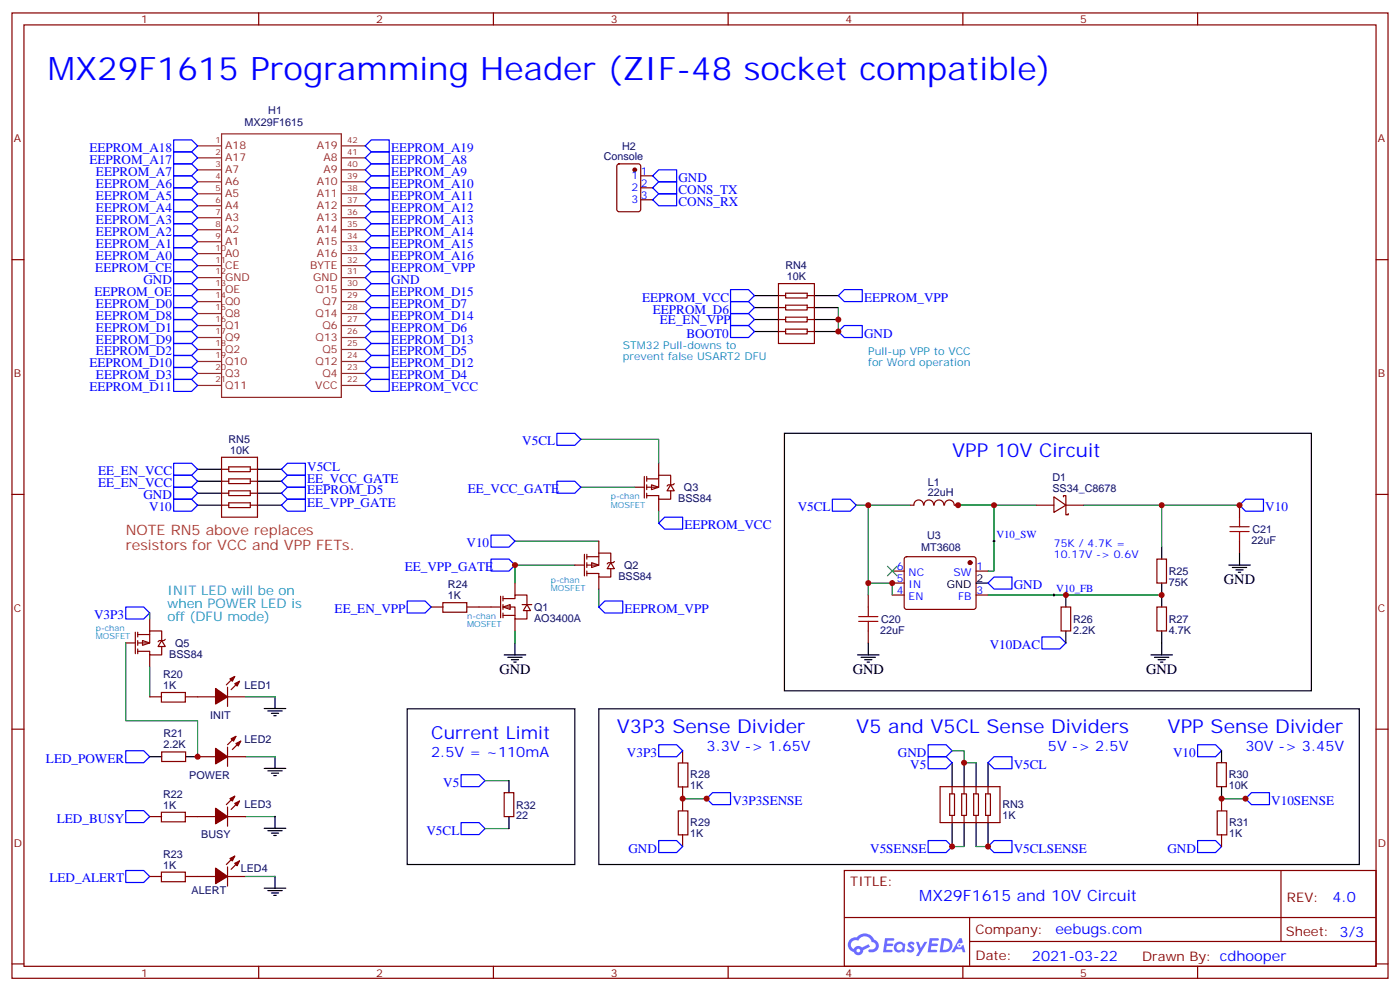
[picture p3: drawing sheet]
<svg xmlns="http://www.w3.org/2000/svg" width="412mm" height="292mm" viewBox="0 0 412 292" stroke-linecap="round" stroke-linejoin="round" font-family="sans-serif">
<g fill="none" stroke="#870000" stroke-width=".35">
<path d="M3.5 3.8h405.4v284.3h-405.4zM7.1 7.3h398.2v277.3h-398.2zM76.2 3.8v3.5M145.3 3.8v3.5M214.5 3.8v3.5M283.6 3.8v3.5M352.8 3.8v3.5M3.5 76.5h3.6M405.3 76.5h3.6M3.5 145.6h3.6M405.3 145.6h3.6M3.5 214.8h3.6"/>
<path d="M405.3 214.8h3.6M248.7 256.4h156.6v28.2h-156.6zM377.3 256.4v20.9M248.7 270.2h156.5M285.6 277.3h119.6M285.6 270.2v14.2M3.5 283.9h3.6M76.2 284.6v3.5M145.3 284.6v3.5M214.5 284.6v3.5M283.6 284.6v3.5M352.8 284.6v3.5"/>
<path d="M405.3 283.9h3.6"/>
</g>
<g fill="#5487ff">
<path d="M267.7 277.6a1.22 1.22 0 0 1 1.7 .2l-.4 .6a.47 .47 0 0 0-.3-.4 .47 .47 0 0 0-.5 .2l.1 .2a1.14 1.14 0 0 1 .8 1.8 1.14 1.14 0 0 1-1.9 0l-.2-.2 .5-.6 .7 .5a.29 .29 0 0 0 .3-.3 .29 .29 0 0 0-.2-.3 1.04 1.04 0 0 1-.6-1.7z"/>
<path d="M260.7 276.3h2.4l.3 .2-.2 .5-1.8 .1-.1 .8h1.5l.3 .4-.3 .4h-1.6l-.2 1.1h1.7l.2 .3-.2 .3-2.6 .1z"/>
<path d="M273.8 276.3h2.4l.3 .2-.1 .5-1.8 .1-.2 .8h1.6l.3 .4-.4 .4h-1.6l-.1 1.1h1.7l.2 .3-.2 .3-2.6 .1z"/>
<path d="M282.6 276.3h.7l.3 1.3-.6 .3a.69 .69 0 0 0-1 .3 .69 .69 0 0 0 .4 .9 .69 .69 0 0 0 .9-.6l.5-.2 .6 2.2h-.8l-.2-.9h-1.8l-.5 .9h-.8z"/>
<path d="M269.8 277.4h.8l.6 1.8 1.1-1.8h.9l-2.6 4.2h-.8l.9-1.5z"/>
<path d="M277.4 276.3l-.6 4.2h1.3a2.11 2.11 0 0 0 2.5-2.1 2.11 2.11 0 0 0-2.5-2.1zM278.1 277.1a1.39 1.39 0 0 1 1.7 1.4 1.39 1.39 0 0 1-1.8 1.3h-.3z"/>
<path d="M263.7 277.9a1.54 1.54 0 0 0-.1 2.2 1.54 1.54 0 0 0 2.2 .1l.6 .3 .3-2.3-.2-.3h-.4a1.49 1.49 0 0 0-2.4 0zM264 278.9a.94 .94 0 0 1 1.8 0 .94 .94 0 0 1-1.8 0z"/>
<path d="M250.4 276.7a2.18 2.18 0 0 0 1.1 3.7 1.44 1.44 0 0 0 1.6 .9 1.44 1.44 0 0 0 1.2-1.4l2-1.1-.5-.7-1.9 1a1.47 1.47 0 0 0-2.4 .4 1.39 1.39 0 0 1-.7-1.9 1.39 1.39 0 0 1 2-.5 2.12 2.12 0 0 1 2.2-1.3 2.12 2.12 0 0 1 1.9 1.7 1.14 1.14 0 0 1 1.1 1.4 1.14 1.14 0 0 1-1.7 .7 .43 .43 0 0 0-.5 .4 .43 .43 0 0 0 .4 .5 1.98 1.98 0 0 0 2.5-1.2 1.98 1.98 0 0 0-1.2-2.6 3.1 3.1 0 0 0-5.3-.6l-.9 .1zM252.3 280a.55 .55 0 0 1 1.1 0 .55 .55 0 0 1-1.1 0z"/>
<circle cx="282.6" cy="278.4" r=".26"/>
</g>
<g fill="none" stroke="#8c2424" stroke-width=".35">
<path d="M65.3 39.4h35.2v77.7h-35.2zM58.2 43h7.1M58.2 46.5h7.1M58.2 50h7.1M58.2 53.6h7.1M58.2 57.1h7.1M100.5 43h7.1M100.5 46.5h7.1M100.5 50h7.1M100.5 53.6h7.1M100.5 57.1h7.1M58.2 60.6h7.1"/>
<path d="M58.2 64.1h7.1M58.2 67.7h7.1M58.2 71.2h7.1M58.2 74.7h7.1M58.2 78.2h7.1M100.5 60.6h7.1M100.5 64.1h7.1M100.5 67.7h7.1M100.5 71.2h7.1M100.5 74.7h7.1M100.5 78.2h7.1M58.2 81.8h7.1"/>
<path d="M58.2 85.3h7.1M58.2 88.8h7.1M58.2 92.4h7.1M58.2 95.9h7.1M58.2 99.4h7.1M100.5 81.8h7.1M100.5 85.3h7.1M100.5 88.8h7.1M100.5 92.4h7.1M100.5 95.9h7.1M100.5 99.4h7.1M58.2 102.9h7.1"/>
<path d="M58.2 106.5h7.1M58.2 110h7.1M58.2 113.5h7.1M100.5 102.9h7.1M100.5 106.5h7.1M100.5 110h7.1M100.5 113.5h7.1"/>
</g>
<g fill="none" stroke="#00f" stroke-width=".35">
<path d="M51.2 41.2h5.2l1.8 1.8-1.8 1.7h-5.2zM51.2 44.7h5.2l1.8 1.8-1.8 1.8h-5.2zM51.2 48.3h5.2l1.8 1.7-1.8 1.8h-5.2zM51.2 51.8h5.2l1.8 1.8-1.8 1.7h-5.2zM51.2 55.3h5.2l1.8 1.8-1.8 1.7h-5.2zM51.2 58.8h5.2l1.8 1.8-1.8 1.8h-5.2zM109.4 41.2h5.3v3.5h-5.3l-1.8-1.7zM109.4 44.7h5.3v3.6h-5.3l-1.8-1.8zM109.4 48.3h5.3v3.5h-5.3l-1.8-1.8zM109.4 51.8h5.3v3.5h-5.3l-1.8-1.7zM109.4 55.3h5.3v3.5h-5.3l-1.8-1.7zM109.4 58.8h5.3v3.6h-5.3l-1.8-1.8z"/>
<path d="M51.2 62.4h5.2l1.8 1.7-1.8 1.8h-5.2zM51.2 65.9h5.2l1.8 1.8-1.8 1.7h-5.2zM51.2 69.4h5.2l1.8 1.8-1.8 1.8h-5.2zM51.2 73h5.2l1.8 1.7-1.8 1.8h-5.2zM51.2 76.5h5.2l1.8 1.7-1.8 1.8h-5.2zM109.4 62.4h5.3v3.5h-5.3l-1.8-1.8zM109.4 65.9h5.3v3.5h-5.3l-1.8-1.7zM109.4 69.4h5.3v3.6h-5.3l-1.8-1.8zM109.4 73h5.3v3.5h-5.3l-1.8-1.8zM109.4 76.5h5.3v3.5h-5.3l-1.8-1.8zM51.2 87.1h5.2l1.8 1.7-1.8 1.8h-5.2zM51.2 90.6h5.2l1.8 1.8-1.8 1.7h-5.2z"/>
<path d="M51.2 94.1h5.2l1.8 1.8-1.8 1.7h-5.2zM51.2 97.6h5.2l1.8 1.8-1.8 1.8h-5.2zM51.2 83.5h5.2l1.8 1.8-1.8 1.8h-5.2zM51.2 80h5.2l1.8 1.8-1.8 1.7h-5.2zM109.4 90.6h5.3v3.5h-5.3l-1.8-1.7zM109.4 87.1h5.3v3.5h-5.3l-1.8-1.8zM109.4 94.1h5.3v3.5h-5.3l-1.8-1.7zM109.4 97.6h5.3v3.6h-5.3l-1.8-1.8zM109.4 83.5h5.3v3.6h-5.3l-1.8-1.8zM109.4 80h5.3v3.5h-5.3l-1.8-1.7zM51.2 101.2h5.2l1.8 1.7-1.8 1.8h-5.2zM51.2 104.7h5.2l1.8 1.8-1.8 1.7h-5.2z"/>
<path d="M51.2 108.2h5.2l1.8 1.8-1.8 1.8h-5.2zM51.2 111.8h5.2l1.8 1.7-1.8 1.8h-5.2zM109.4 101.2h5.3v3.5h-5.3l-1.8-1.8zM109.4 104.7h5.3v3.5h-5.3l-1.8-1.7zM109.4 108.2h5.3v3.6h-5.3l-1.8-1.8zM109.4 111.8h5.3v3.5h-5.3l-1.8-1.8z"/>
</g>
<path d="M191.9 142.8l2.1 .7-2.1 .7z" fill="#fff" stroke="#870000" stroke-width=".35"/>
<g fill="none" stroke="#870000" stroke-width=".35">
<path d="M194 140h3.6v2.8M194 140v3.5h-3.5M194 136.5v3.5M187 143.5h2.8M189.8 140.3v6.4M190.5 141h3.5M190.5 140.3v1.4M190.5 142.8v1.4M190.5 145.3v1.4M194 147v3.6M197.6 142.8l1 1.8h-2.1zM197.6 144.6v2.4h-3.6v-1h-3.5"/>
<path d="M198.6 142.5l-.3 .3h-1.5l-.3 .4"/>
</g>
<path d="M77.8 226.3h6.4M78.9 227h4.2M80 227.7h2.1M80.7 228.4h.7M81 222.8v3.5M77.8 244h6.4M78.9 244.7h4.2M80 245.4h2.1M80.7 246.1h.7M81 240.4v3.6" fill="none" stroke="#000" stroke-width=".35"/>
<path d="M151.7 159.4h24.7M194 150.6v3.5M169.3 166.4h-17.6v5.3M176.4 173.5v5.3M72.3 222.9h8.8M72.3 240.5h8.8" fill="none" stroke="#008700" stroke-width=".35"/>
<path d="M174.3 165.7l2.1 .7-2.1 .7z" fill="#fff" stroke="#870000" stroke-width=".35"/>
<g fill="none" stroke="#870000" stroke-width=".35">
<path d="M181.9 48.5l.5-.2h5.6l.7 .4v13l-.4 .6-5.9 .1-.7-.5v-12.9zM188.7 51.8h3.6M188.7 55.3h3.6M188.7 58.8h3.6M176.4 159.4v3.5M169.3 166.4h2.9M172.2 163.3v6.3M172.9 164h3.5M172.9 163.3v1.4M172.9 165.7v1.4M172.9 168.2v1.4M176.4 162.9h3.5v2.8"/>
<path d="M176.4 162.9v3.5h-3.5M176.4 170v3.5M179.9 165.7l1.1 1.8h-2.1zM179.9 167.5v2.5h-3.5v-1.1h-3.5M181 165.4l-.4 .3h-1.4l-.3 .4M58.2 258.2h5.3M67 258.2h5.3M67 255.3v5.7M69.1 252.2l-2.4 2.4M70.6 253.6l-2.5 2.4"/>
</g>
<path d="M192.3 55.3l1.7-1.7h5.3v3.5h-5.3zM192.3 58.8l1.7-1.7h5.3v3.5h-5.3zM194 50h5.3v3.6h-5.3l-1.7-1.8zM144.6 157.6h5.3l1.8 1.8-1.8 1.7h-5.3zM352.8 219.4h5.3l1.7 1.7-1.7 1.8h-5.3zM37 238.8h5.3l1.8 1.7-1.8 1.8h-5.3zM37 221.1h5.3l1.8 1.8-1.8 1.7h-5.3zM135.8 228.2h5.3l1.8 1.7-1.8 1.8h-5.3zM368.7 233.5h5.2v3.5h-5.2l-1.8-1.8zM37 256.4h5.3l1.8 1.8-1.8 1.7h-5.3zM135.8 242.3h5.3l1.8 1.8-1.8 1.7h-5.3zM352.8 247.6h5.3l1.7 1.7-1.7 1.8h-5.3z" fill="none" stroke="#00f" stroke-width=".35"/>
<path d="M119.9 208.8h49.4v45.8h-49.4zM176.4 208.8h224v45.8h-224zM81 258.1v3.5M77.8 261.6h6.4M78.9 262.3h4.2M80 263h2.1M80.7 263.7h.7" fill="none" stroke="#000" stroke-width=".35"/>
<path d="M142.9 229.9h7M359.8 235.2h7.1M72.3 258.2h8.8M142.9 244.1h7" fill="none" stroke="#008700" stroke-width=".35"/>
<g fill="#870000" stroke="#870000" stroke-width=".35">
<path d="M69.1 254.3l1.5-.7-.8 1.4z"/>
<path d="M67.7 252.9l1.4-.7-.7 1.4z"/>
<path d="M63.5 255.7l3.5 2.5-3.5 2.1z"/>
<circle cx="187" cy="50" r=".53"/>
</g>
<g fill="#fff" stroke="#870000" stroke-width=".35">
<path d="M148.2 178.8l2.1-.7v1.4z"/>
<path d="M155.2 178.1l1.1 1.7h-2.1z"/>
</g>
<g fill="none" stroke="#870000" stroke-width=".35">
<path d="M268.1 148.8h1.1M269.2 148.8a1.41 1.41 0 0 1 1.4-1.5 1.41 1.41 0 0 1 1.4 1.5M272.2 148.8a1.41 1.41 0 0 1 1.4-1.5 1.41 1.41 0 0 1 1.4 1.5M275.2 148.8a1.41 1.41 0 0 1 1.4-1.5 1.41 1.41 0 0 1 1.4 1.5M278.2 148.8a1.41 1.41 0 0 1 1.4-1.5 1.41 1.41 0 0 1 1.4 1.5M281.2 148.8h1M305.2 148.8h5.2M310.4 146.3l3.6 2.5-3.6 2.1zM313.3 146.3v-.3h.7v2.8M314 148.8v2.8h.7v-.3M314 148.8h5.3M365.1 148.8v3.5"/>
<path d="M365.1 159.4v3.5M127 178.8h3.5M130.4 177.5h7.1v2.8h-7.1zM137.6 178.8h9.9M147.5 175.6v6.4M148.2 176.3h3.5v-1h3.5v2.8M148.2 178.8h3.5v3.5h3.5v-2.5M148.2 175.6v1.4M148.2 178.1v1.4M151.7 171.7v3.6M153.8 178.1h2.8M255.8 175.3v3.5"/>
<path d="M262.8 168.2h3.5M262.8 175.3h3.5M262.8 171.7h3.5M266.6 164.2l.5-.2h19.7l.5 .2 .2 .5-.1 14.4-.6 .4-20-.1-.5-.6v-14.1zM287.5 168.2h3.5M287.5 175.3h3.5M312.6 178.8h2.8v7h-2.8zM340.8 164.7h2.8v7h-2.8zM340.8 178.8h2.8v7h-2.8zM69.1 199.2l-2.4 2.5M148.2 181.3h3.5M148.2 180.6v1.4"/>
<path d="M151.7 182.3v3.5M255.8 185.8v3.6M58.2 205.2h5.3M67 202.4v5.7M67 205.2h5.3M69.5 216.9l-2.5 2.5M70.6 200.7l-2.5 2.4M70.9 218.3l-2.5 2.5M58.2 222.9h5.3M67 222.9h5.3M67 220.1v5.6M67 237.7v5.6"/>
<path d="M69.1 234.5l-2.4 2.5M70.6 235.9l-2.5 2.5M148.5 233.5h2.8v7h-2.8zM199.8 238.8h2.8v7.1h-2.8zM199.8 224.7h2.8v7.1h-2.8zM201.1 221.1v3.5M201.1 231.7v7.1M276.9 231.7h17.7v10.6h-17.7zM279.8 233.8h1.4v6.4h-1.4zM280.5 231.7v2.1M283.3 233.8h1.4v6.4h-1.4zM284 231.7v2.1"/>
<path d="M286.8 233.8h1.4v6.4h-1.4zM287.5 231.7v2.1M290.3 233.8h1.4v6.4h-1.4zM291 231.7v2.1M358.6 238.8h2.8v7.1h-2.8zM359.8 235.2v3.6M58.2 240.5h5.3M67 240.5h5.3M201.1 245.8v3.5M280.5 240.2v2.1M284 240.2v2.1M287.5 240.2v2.1"/>
<path d="M291 240.2v2.1M359.8 245.8v3.5"/>
</g>
<g fill="none" stroke="#008700" stroke-width=".35">
<path d="M171.1 129.4h22.9v7.1M171.1 143.5h15.9M252.2 148.8h15.9M255.8 148.8v26.5M282.2 148.8h23M292.8 148.8v19.4h-1.8M319.3 148.8h45.8M342.2 148.8v12.3M255.8 171.7h7v3.6M291 175.3h51.2M201.1 235.2h7M280.5 221.1h3.5v3.5h3.5"/>
<path d="M280.5 249.3h3.5M287.5 249.3h3.5"/>
</g>
<g fill="none" stroke="#00f" stroke-width=".35">
<path d="M164 127.6h5.3l1.8 1.8-1.8 1.8h-5.3zM195.8 152.3h5.3v3.6h-5.3l-1.8-1.8zM245.2 147h5.3l1.7 1.8-1.7 1.8h-5.3zM365.1 148.8l1.8-1.8h5.3v3.6h-5.3zM119.9 177h5.3l1.8 1.8-1.8 1.8h-5.3zM178.2 177h5.2v3.6h-5.2l-1.8-1.8zM292.8 170h5.3v3.5h-5.3l-1.8-1.8zM306.9 187.6h5.3l1.8 1.8-1.8 1.7h-5.3zM194 219.4h5.3l1.8 1.7-1.8 1.8h-5.3zM273.4 219.4h5.3l1.8 1.7-1.8 1.8h-5.3zM208.1 235.2l1.8-1.7h5.3v3.5h-5.3zM273.4 222.9h5.3l1.8 1.7-1.8 1.8h-5.3z"/>
<path d="M292.8 222.9h5.3v3.5h-5.3l-1.8-1.8zM194 247.6h5.3l1.8 1.7-1.8 1.8h-5.3zM273.4 247.6h5.3l1.8 1.7-1.8 1.8h-5.3zM292.8 247.6h5.3v3.5h-5.3l-1.8-1.8z"/>
</g>
<g fill="none" stroke="#000" stroke-width=".35">
<path d="M231.1 127.6h155.2v75.9h-155.2zM287.5 171.7h3.5M314 175.3v3.5M342.2 161.1v3.6M342.2 171.7v7.1M361.9 166.4h6.4M363 167.1h4.2M364.1 167.9h2.1M364.8 168.6h.7M365.1 162.9v3.5M148.5 192.9h6.4M149.6 193.6h4.2"/>
<path d="M150.6 194.3h2.2M151.3 195h.7M151.7 189.4v3.5M252.6 192.9h6.3M253.6 193.6h4.3M254.7 194.3h2.1M255.4 195h.7M255.8 189.4v3.5M314 185.8v3.6M339 192.9h6.4M340.1 193.6h4.2M341.1 194.3h2.2"/>
<path d="M341.8 195h.7M342.2 185.8v7.1M149.9 229.9v3.6M280.5 224.6v7.1M284 224.6v7.1M287.5 224.6v7.1M291 224.6v7.1M149.9 240.5v3.6M280.5 242.3v7M284 242.3v7M287.5 242.3v7M291 242.3v7"/>
</g>
<g fill="#870000" stroke="#870000" stroke-width=".35">
<path d="M69.5 219l1.4-.7-.7 1.4z"/>
<path d="M68.1 217.6l1.4-.7-.7 1.4z"/>
<path d="M63.5 220.4l3.5 2.5-3.5 2.1z"/>
<path d="M69.1 236.6l1.5-.7-.8 1.4z"/>
<path d="M67.7 235.2l1.4-.7-.7 1.4z"/>
<path d="M63.5 238.1l3.5 2.4-3.5 2.1z"/>
<path d="M69.1 201.4l1.5-.7-.8 1.4z"/>
<path d="M67.7 200l1.4-.8-.7 1.5z"/>
<path d="M63.5 202.8l3.5 2.4-3.5 2.2z"/>
<circle cx="285.7" cy="165.7" r=".53"/>
</g>
<path d="M261.4 166.8l2.8 2.8M264.2 166.8l-2.8 2.8" fill="none" stroke="#3c3" stroke-width=".35"/>
<path d="M362.3 156.6h5.6M362.3 155.2h5.6M365.1 152.3v2.9M365.1 156.6v2.8M255.8 178.8v2.8M252.9 183h5.7M252.9 181.6h5.7M255.8 183v2.8" fill="none" stroke="#a10000" stroke-width=".35"/>
<path d="M292.5 159.4h.7M292.8 159v.7M310.1 175.3h.7M310.4 174.9v.7" fill="none" stroke="#000" stroke-width=".29"/>
<path d="M42 188.7l2.1 .7-2.1 .7z" fill="#fff" stroke="#870000" stroke-width=".35"/>
<g fill="none" stroke="#870000" stroke-width=".35">
<path d="M229.3 97.6h2.1M229.3 83.5h10.6v17.7h-10.6zM229.3 87.1h2.1M229.3 94.1h2.1M229.3 90.6h2.1M231.4 86.4h6.4v1.4h-6.4zM231.4 89.9h6.4v1.4h-6.4zM231.4 93.4h6.4v1.4h-6.4zM231.4 96.9h6.4v1.5h-6.4zM237.8 97.6h2.1M237.8 87.1h2.1M237.8 94.1h2.1"/>
<path d="M237.8 90.6h2.1M65.3 134.7h10.5v17.6h-10.5zM65.3 138.2h2.1M67.4 137.5h6.3v1.4h-6.3zM73.7 138.2h2.1M65.3 148.8h2.1M65.3 145.3h2.1M65.3 141.7h2.1M67.4 141h6.3v1.5h-6.3zM67.4 144.6h6.3v1.4h-6.3zM67.4 148.1h6.3v1.4h-6.3zM73.7 148.8h2.1"/>
<path d="M73.7 145.3h2.1M73.7 141.7h2.1M37 189.4h2.9M39.9 186.2v6.3M40.6 186.9h3.5M40.6 186.2v1.4M40.6 188.7v1.4M40.6 191.1v1.4M44.1 185.8h3.5v2.9M44.1 185.8v3.6h-3.5M44.1 182.3v3.5M44.1 192.9v3.5"/>
<path d="M47.6 188.7l1.1 1.7h-2.1zM47.6 190.4v2.5h-3.5v-1.1h-3.5M48.7 188.3l-.4 .4h-1.4l-.3 .3M44.1 205.2h3.5M47.5 204h7.1v2.8h-7.1zM54.7 205.2h3.5M47.5 239.2h7.1v2.9h-7.1zM47.6 221.5h7.1v2.8h-7.1zM358.4 224.6h2.8v7.1h-2.8zM44.1 240.5h3.5M44.1 258.2h3.5M47.5 256.9h7.1v2.8h-7.1z"/>
<path d="M54.7 240.5h3.5M54.7 258.2h3.5"/>
</g>
<g fill="none" stroke="#00f" stroke-width=".35">
<path d="M215.2 85.3h5.3l1.7 1.8-1.7 1.7h-5.3zM215.2 95.9h5.3l1.7 1.7-1.7 1.8h-5.3zM215.2 88.8h5.3l1.7 1.8-1.7 1.8h-5.3zM215.2 92.4h5.3l1.7 1.7-1.7 1.8h-5.3zM248.7 95.9h5.3v3.5h-5.3l-1.8-1.8zM248.7 85.3h5.3v3.5h-5.3l-1.8-1.7zM51.2 140h5.2l1.8 1.7-1.8 1.8h-5.2zM51.2 136.5h5.2l1.8 1.7-1.8 1.8h-5.2zM82.9 138.2l1.8-1.7h5.3v3.5h-5.3zM51.2 147h5.2l1.8 1.8-1.8 1.8h-5.2zM51.2 143.5h5.2l1.8 1.8-1.8 1.7h-5.2zM82.9 141.7l1.8-1.7h5.3v3.5h-5.3z"/>
<path d="M82.9 148.8l1.8-1.8h5.3v3.6h-5.3zM84.7 143.5h5.3v3.5h-5.3l-1.8-1.7zM164 141.7h5.3l1.8 1.8-1.8 1.8h-5.3zM37 178.8h5.3l1.8 1.8-1.8 1.7h-5.3zM144.6 164.7h5.3l1.8 1.7-1.8 1.8h-5.3z"/>
</g>
<path d="M246.9 90.6v7M37 189.4v22.9h21.2v10.6M44.1 180.6v1.7M44.1 196.4v8.8M151.7 185.8v3.6M72.3 205.2h8.8" fill="none" stroke="#008700" stroke-width=".35"/>
<g fill="none" stroke="#000" stroke-width=".35">
<path d="M222.2 87.1h7.1M222.2 90.6h7.1M222.2 94.1h7.1M222.2 97.6h7.1M239.9 87.1h7M239.9 90.6h7M239.9 94.1h7M239.9 97.6h7M58.2 138.2h7.1M75.8 138.2h7.1M58.2 141.7h7.1M58.2 145.3h7.1"/>
<path d="M58.2 148.8h7.1M75.8 141.7h7.1M75.8 145.3h7.1M75.8 148.8h7.1M77.8 208.7h6.4M78.9 209.4h4.2M80 210.1h2.1M80.7 210.8h.7M81 205.2v3.5M44.1 222.9h3.5M54.7 222.9h3.5M359.8 221.1v3.5"/>
<path d="M359.8 231.7v3.5"/>
</g>
<g fill="#c00">
<circle cx="366.9" cy="235.2" r=".88"/>
<circle cx="255.8" cy="171.7" r=".88"/>
<circle cx="262.8" cy="171.7" r=".88"/>
<circle cx="365.1" cy="148.8" r=".88"/>
<circle cx="255.8" cy="148.8" r=".88"/>
<circle cx="292.8" cy="148.8" r=".88"/>
<circle cx="359.8" cy="235.2" r=".88"/>
<circle cx="201.1" cy="235.2" r=".88"/>
<circle cx="208.1" cy="235.2" r=".88"/>
<circle cx="280.5" cy="249.3" r=".88"/>
<circle cx="284" cy="224.6" r=".88"/>
<circle cx="291" cy="249.3" r=".88"/>
<circle cx="282.2" cy="148.8" r=".88"/>
<circle cx="314" cy="175.3" r=".88"/>
<circle cx="342.2" cy="148.8" r=".88"/>
<circle cx="342.2" cy="175.3" r=".88"/>
<circle cx="58.2" cy="222.9" r=".88"/>
<circle cx="151.7" cy="166.4" r=".88"/>
<circle cx="246.9" cy="94.1" r=".88"/>
<circle cx="246.9" cy="97.6" r=".88"/>
</g>
<text font-size="9.5" fill="#00f" x="14.1" y="23.6">MX29F1615 Programming Header (ZIF-48 socket compatible)</text>
<g font-size="5.6" fill="#00f">
<text x="280.5" y="134.7">VPP 10V Circuit</text>
<text x="181.7" y="215.8">V3P3 Sense Divider</text>
<text x="252.2" y="215.8">V5 and V5CL Sense Dividers</text>
<text x="344" y="215.8">VPP Sense Divider</text>
</g>
<text font-size="5.3" fill="#00f" x="127" y="217.6">Current Limit</text>
<text font-size="4.6" fill="#00f" x="270.8" y="265.4">MX29F1615 and 10V Circuit</text>
<g font-size="4.2" fill="#dd4000">
<text x="37" y="157.6">NOTE RN5 above replaces</text>
<text x="37" y="161.9">resistors for VCC and VPP FETs.</text>
</g>
<g font-size="4.2">
<text x="360.5" y="172.1">GND</text>
<text x="147.1" y="198.5">GND</text>
<text x="251.2" y="198.5">GND</text>
<text x="337.6" y="198.5">GND</text>
</g>
<g font-size="4.2" fill="#00f">
<text x="208.1" y="221.1">3.3V -&gt; 1.65V</text>
<text x="308.7" y="221.1">5V -&gt; 2.5V</text>
<text x="366.9" y="221.1">30V -&gt; 3.45V</text>
<text x="127" y="222.9">2.5V = ~110mA</text>
<text x="392.5" y="265.7">4.0</text>
<text x="310.9" y="275.2">eebugs.com</text>
<text x="304" y="283">2021-03-22</text>
</g>
<g font-size="3.9" fill="#00f">
<text x="26.3" y="44.7">EEPROM_A18</text>
<text x="115.2" y="44.7">EEPROM_A19</text>
<text x="26.3" y="48.3">EEPROM_A17</text>
<text x="28.3" y="51.8">EEPROM_A7</text>
<text x="115.2" y="48.3">EEPROM_A8</text>
<text x="115.2" y="51.8">EEPROM_A9</text>
<text x="199.8" y="53.6">GND</text>
<text x="28.3" y="55.3">EEPROM_A6</text>
<text x="28.3" y="58.8">EEPROM_A5</text>
<text x="115.2" y="55.3">EEPROM_A10</text>
<text x="115.2" y="58.8">EEPROM_A11</text>
<text x="199.8" y="57.1">CONS_TX</text>
<text x="28.3" y="62.4">EEPROM_A4</text>
<text x="28.3" y="65.9">EEPROM_A3</text>
<text x="115.2" y="62.4">EEPROM_A12</text>
<text x="115.2" y="65.9">EEPROM_A13</text>
<text x="199.8" y="60.6">CONS_RX</text>
<text x="28.3" y="69.4">EEPROM_A2</text>
<text x="115.2" y="69.4">EEPROM_A14</text>
<text x="28.3" y="73">EEPROM_A1</text>
<text x="28.3" y="76.5">EEPROM_A0</text>
<text x="115.2" y="73">EEPROM_A15</text>
<text x="115.2" y="76.5">EEPROM_A16</text>
<text x="28.1" y="80">EEPROM_CE</text>
<text x="42.2" y="83.5">GND</text>
<text x="115.2" y="80">EEPROM_VPP</text>
<text x="115.2" y="83.5">GND</text>
<text x="27.8" y="87.1">EEPROM_OE</text>
<text x="115.2" y="87.1">EEPROM_D15</text>
<text x="189.1" y="88.8">EEPROM_VCC</text>
<text x="254.5" y="88.8">EEPROM_VPP</text>
<text x="28.3" y="90.6">EEPROM_D0</text>
<text x="28.3" y="94.1">EEPROM_D8</text>
<text x="115.2" y="94.1">EEPROM_D14</text>
<text x="115.2" y="90.6">EEPROM_D7</text>
<text x="192.3" y="92.4">EEPROM_D6</text>
<text x="194.4" y="95.5">EE_EN_VPP</text>
<text x="28.3" y="97.6">EEPROM_D1</text>
<text x="28.3" y="101.2">EEPROM_D9</text>
<text x="115.2" y="97.6">EEPROM_D6</text>
<text x="115.2" y="101.2">EEPROM_D13</text>
<text x="202.2" y="99.4">BOOT0</text>
<text x="254.5" y="99.4">GND</text>
<text x="28.3" y="104.7">EEPROM_D2</text>
<text x="115.2" y="104.7">EEPROM_D5</text>
<text x="26.3" y="108.2">EEPROM_D10</text>
<text x="28.3" y="111.8">EEPROM_D3</text>
<text x="115.2" y="108.2">EEPROM_D12</text>
<text x="115.2" y="111.8">EEPROM_D4</text>
<text x="26.3" y="115.3">EEPROM_D11</text>
<text x="115.2" y="115.3">EEPROM_VCC</text>
<text x="153.8" y="131.2">V5CL</text>
<text x="28.9" y="143.5">EE_EN_VCC</text>
<text x="28.9" y="140">EE_EN_VCC</text>
<text x="90.5" y="138.8">V5CL</text>
<text x="90.5" y="142.3">EE_VCC_GATE</text>
<text x="42.2" y="147">GND</text>
<text x="90.5" y="149.4">EE_VPP_GATE</text>
<text x="90.5" y="145.5">EEPROM_D5</text>
<text x="137.8" y="145.3">EE_VCC_GATE</text>
<text x="43.9" y="150.6">V10</text>
<text x="201.6" y="155.9">EEPROM_VCC</text>
<text x="235" y="150.6">V5CL</text>
<text x="372.7" y="150.6">V10</text>
<text x="137.4" y="161.1">V10</text>
<text x="119.2" y="168.2">EE_VPP_GATE</text>
<text x="298.6" y="173.5">GND</text>
<text x="27.7" y="182.3">V3P3</text>
<text x="98.6" y="180.6">EE_EN_VPP</text>
<text x="184" y="180.6">EEPROM_VPP</text>
<text x="291.6" y="191.1">V10DAC</text>
<text x="13.5" y="224.6">LED_POWER</text>
<text x="184.7" y="222.9">V3P3</text>
<text x="264.5" y="222.9">GND</text>
<text x="268.1" y="226.4">V5</text>
<text x="298.6" y="226.4">V5CL</text>
<text x="345.6" y="222.9">V10</text>
<text x="130.6" y="231.7">V5</text>
<text x="215.7" y="237">V3P3SENSE</text>
<text x="374.5" y="237">V10SENSE</text>
<text x="16.8" y="242.3">LED_BUSY</text>
<text x="125.6" y="245.8">V5CL</text>
<text x="185.1" y="251.1">GND</text>
<text x="256.3" y="251.1">V5SENSE</text>
<text x="298.6" y="251.1">V5CLSENSE</text>
<text x="343.9" y="251.1">GND</text>
<text x="14.6" y="259.9">LED_ALERT</text>
</g>
<g font-size="3.9" fill="#09f">
<text x="49.4" y="175.3">INIT LED w</text>
<text x="49.4" y="179.1">w</text>
<text x="52.6" y="179.1">hen POWER LED is</text>
<text x="71.4" y="175.3">ill be on</text>
<text x="49.4" y="183">off (DFU mode)</text>
</g>
<g font-size="3.9" fill="#800">
<text x="250.5" y="261">TITLE:</text>
<text x="379.1" y="265.7">REV:</text>
<text x="287.4" y="275.2">Company:</text>
<text x="378.7" y="275.8">Sheet: 3/3</text>
<text x="287.4" y="282.9">Date:</text>
<text x="336.4" y="282.9">Draw</text>
<text x="346.6" y="282.9">n By: cdhooper</text>
</g>
<g font-size="3.2" fill="#800">
<text x="41.6" y="6.8">1</text>
<text x="110.8" y="6.8">2</text>
<text x="179.9" y="6.8">3</text>
<text x="249.1" y="6.8">4</text>
<text x="318.2" y="6.8">5</text>
<text x="4.1" y="41.9">A</text>
<text x="405.9" y="41.9">A</text>
<text x="4.1" y="111.1">B</text>
<text x="405.9" y="111.1">B</text>
<text x="4.1" y="180.2">C</text>
<text x="405.9" y="180.2">C</text>
<text x="4.1" y="249.3">D</text>
<text x="405.9" y="249.3">D</text>
<text x="41.6" y="287.6">1</text>
<text x="110.8" y="287.6">2</text>
<text x="179.9" y="287.6">3</text>
<text x="249.1" y="287.6">4</text>
<text x="318.2" y="287.6">5</text>
</g>
<g font-size="3.2" fill="#000080">
<text x="79" y="33.5">H1</text>
<text x="72" y="37.1">MX29F1615</text>
<text x="177.8" y="47">Console</text>
<text x="183.2" y="44.1">H2</text>
<text x="231.4" y="79.3">RN4</text>
<text x="231.8" y="82.5">10K</text>
<text x="67.3" y="130.5">RN5</text>
<text x="67.8" y="133.6">10K</text>
<text x="273.3" y="143">L1</text>
<text x="310" y="141.7">D1</text>
<text x="199.8" y="147.8">BSS84</text>
<text x="201.5" y="144.7">Q3</text>
<text x="273.3" y="146.2">22uH</text>
<text x="310" y="144.9">SS34_C8678</text>
<text x="273.1" y="158.8">U3</text>
<text x="368.7" y="160.2">22uF</text>
<text x="368.9" y="157">C21</text>
<text x="183.8" y="167.6">Q2</text>
<text x="271.3" y="162.3">MT3608</text>
<text x="132" y="173.2">R24</text>
<text x="182.2" y="170.8">BSS84</text>
<text x="344.3" y="172.5">75K</text>
<text x="344.3" y="169.2">R25</text>
<text x="131.9" y="176.4">1K</text>
<text x="157.3" y="180">Q1</text>
<text x="157.3" y="183.1">AO3400A</text>
<text x="259.5" y="183.4">C20</text>
<text x="316.1" y="183.4">R26</text>
<text x="344.3" y="183.4">R27</text>
<text x="51.6" y="190.5">Q5</text>
<text x="259.3" y="186.7">22uF</text>
<text x="316.1" y="186.6">2.2K</text>
<text x="344.3" y="186.6">4.7K</text>
<text x="49.9" y="193.7">BSS84</text>
<text x="48" y="202.9">1K</text>
<text x="48" y="199.7">R20</text>
<text x="72.1" y="202.9">LED1</text>
<text x="61.9" y="211.7">INIT</text>
<text x="48.1" y="220.4">2.2K</text>
<text x="48.1" y="217.2">R21</text>
<text x="72.1" y="218.7">LED2</text>
<text x="55.8" y="229.3">POWER</text>
<text x="203.3" y="232.5">1K</text>
<text x="203.3" y="229.2">R28</text>
<text x="361.9" y="232.5">10K</text>
<text x="362" y="229.3">R30</text>
<text x="48" y="238.2">1K</text>
<text x="48" y="235">R22</text>
<text x="72.1" y="238.1">LED3</text>
<text x="152.1" y="238.1">R32</text>
<text x="295.3" y="238.1">RN3</text>
<text x="152" y="241.3">22</text>
<text x="203.3" y="243.3">R29</text>
<text x="295.3" y="241.4">1K</text>
<text x="362.1" y="243.3">R31</text>
<text x="59.3" y="246.9">BUSY</text>
<text x="203.3" y="246.6">1K</text>
<text x="362.1" y="246.6">1K</text>
<text x="48" y="255.8">1K</text>
<text x="48" y="252.6">R23</text>
<text x="70.9" y="256.9">LED4</text>
<text x="56.4" y="263.3">ALERT</text>
</g>
<g font-size="3.2" fill="#8d2323">
<text x="66.3" y="44">A18</text>
<text x="66.3" y="47.6">A17</text>
<text x="93.3" y="44">A19</text>
<text x="95.3" y="47.6">A8</text>
<text x="66.3" y="51.1">A7</text>
<text x="95.3" y="51.1">A9</text>
<text x="66.3" y="54.6">A6</text>
<text x="66.3" y="58.1">A5</text>
<text x="93.3" y="58.1">A11</text>
<text x="93.3" y="54.6">A10</text>
<text x="66.3" y="61.7">A4</text>
<text x="66.3" y="65.2">A3</text>
<text x="93.3" y="65.2">A13</text>
<text x="93.3" y="61.7">A12</text>
<text x="66.3" y="68.7">A2</text>
<text x="93.3" y="68.7">A14</text>
<text x="66.3" y="72.2">A1</text>
<text x="66.3" y="75.8">A0</text>
<text x="93.3" y="75.8">A16</text>
<text x="93.3" y="72.2">A15</text>
<text x="66.3" y="79.3">CE</text>
<text x="66.3" y="82.8">GND</text>
<text x="91.4" y="79.3">BYTE</text>
<text x="92.2" y="82.8">GND</text>
<text x="66.3" y="86.4">OE</text>
<text x="66.3" y="89.9">Q0</text>
<text x="93" y="86.4">Q15</text>
<text x="95" y="89.9">Q7</text>
<text x="66.3" y="93.4">Q8</text>
<text x="93" y="93.4">Q14</text>
<text x="66.3" y="96.9">Q1</text>
<text x="66.3" y="100.5">Q9</text>
<text x="93" y="100.5">Q13</text>
<text x="95" y="96.9">Q6</text>
<text x="66.3" y="104">Q2</text>
<text x="66.3" y="107.5">Q10</text>
<text x="93" y="107.5">Q12</text>
<text x="95" y="104">Q5</text>
<text x="66.3" y="111.1">Q3</text>
<text x="95" y="111.1">Q4</text>
<text x="66.3" y="114.6">Q11</text>
<text x="92.9" y="114.6">VCC</text>
</g>
<g font-size="3.2" fill="#00f">
<text x="186" y="52.8">1</text>
<text x="188.7" y="51.4">1</text>
<text x="186" y="56.4">2</text>
<text x="186" y="59.9">3</text>
<text x="188.7" y="55">2</text>
<text x="188.7" y="58.5">3</text>
<text x="293.5" y="158.5">V10_SW</text>
<text x="310.4" y="161.1">75K / 4.7K =</text>
<text x="264.2" y="167.9">6</text>
<text x="287.7" y="167.9">1</text>
<text x="310.4" y="164.3">10.17V -&gt; 0.6V</text>
<text x="264.2" y="171.4">5</text>
<text x="267.7" y="173.1">IN</text>
<text x="267.7" y="169.6">NC</text>
<text x="280.9" y="169.6">SW</text>
<text x="264.2" y="174.9">4</text>
<text x="267.7" y="176.7">EN</text>
<text x="282.2" y="176.7">FB</text>
<text x="287.7" y="174.9">3</text>
<text x="311.1" y="174.4">V10_FB</text>
</g>
<g font-size="3.2" fill="#0080ff">
<text x="183.4" y="102.9">STM32 Pull-dow</text>
<text x="183.4" y="106.1">prevent false USART2 DFU</text>
<text x="209" y="102.9">ns to</text>
<text x="255.8" y="104.7">Pull-up VPP to VCC</text>
<text x="255.8" y="107.9">for Word operation</text>
</g>
<g font-size="3.2">
<text x="278.9" y="173.1">GND</text>
<text x="287.7" y="171.4">2</text>
</g>
<g font-size="2.5" fill="#8d2323">
<text x="63.5" y="42.3">1</text>
<text x="63.5" y="45.8">2</text>
<text x="102.3" y="42.3">42</text>
<text x="102.3" y="45.8">41</text>
<text x="63.5" y="49.3">3</text>
<text x="63.5" y="52.8">4</text>
<text x="102.3" y="49.3">40</text>
<text x="102.3" y="52.8">39</text>
<text x="63.5" y="56.4">5</text>
<text x="63.5" y="59.9">6</text>
<text x="102.3" y="56.4">38</text>
<text x="102.3" y="59.9">37</text>
<text x="63.5" y="63.4">7</text>
<text x="102.3" y="63.4">36</text>
<text x="63.5" y="67">8</text>
<text x="63.5" y="70.5">9</text>
<text x="102.3" y="67">35</text>
<text x="102.3" y="70.5">34</text>
<text x="63.5" y="74">10</text>
<text x="63.5" y="77.5">11</text>
<text x="102.3" y="74">33</text>
<text x="102.3" y="77.5">32</text>
<text x="63.5" y="80.7">12</text>
<text x="102.3" y="80.7">31</text>
<text x="63.5" y="84.2">13</text>
<text x="63.5" y="87.8">14</text>
<text x="102.3" y="84.2">30</text>
<text x="102.3" y="87.8">29</text>
<text x="63.5" y="91.3">15</text>
<text x="63.5" y="94.8">16</text>
<text x="102.3" y="91.3">28</text>
<text x="102.3" y="94.8">27</text>
<text x="63.5" y="98.4">17</text>
<text x="63.5" y="101.9">18</text>
<text x="102.3" y="98.4">26</text>
<text x="102.3" y="101.9">25</text>
<text x="63.5" y="105.4">19</text>
<text x="102.3" y="105.4">24</text>
<text x="63.5" y="108.9">20</text>
<text x="63.5" y="112.5">21</text>
<text x="102.3" y="108.9">23</text>
<text x="102.3" y="112.5">22</text>
</g>
<g font-size="2.5" fill="#08f">
<text x="179.9" y="147">p-chan</text>
<text x="179.9" y="149.5">MOSFET</text>
<text x="162.3" y="171.7">p-chan</text>
<text x="162.3" y="174.2">MOSFET</text>
<text x="28.2" y="185.8">p-chan</text>
<text x="137.6" y="182.3">n-chan</text>
<text x="137.6" y="184.8">MOSFET</text>
<text x="28.2" y="188.3">MOSFET</text>
</g>
</svg>
